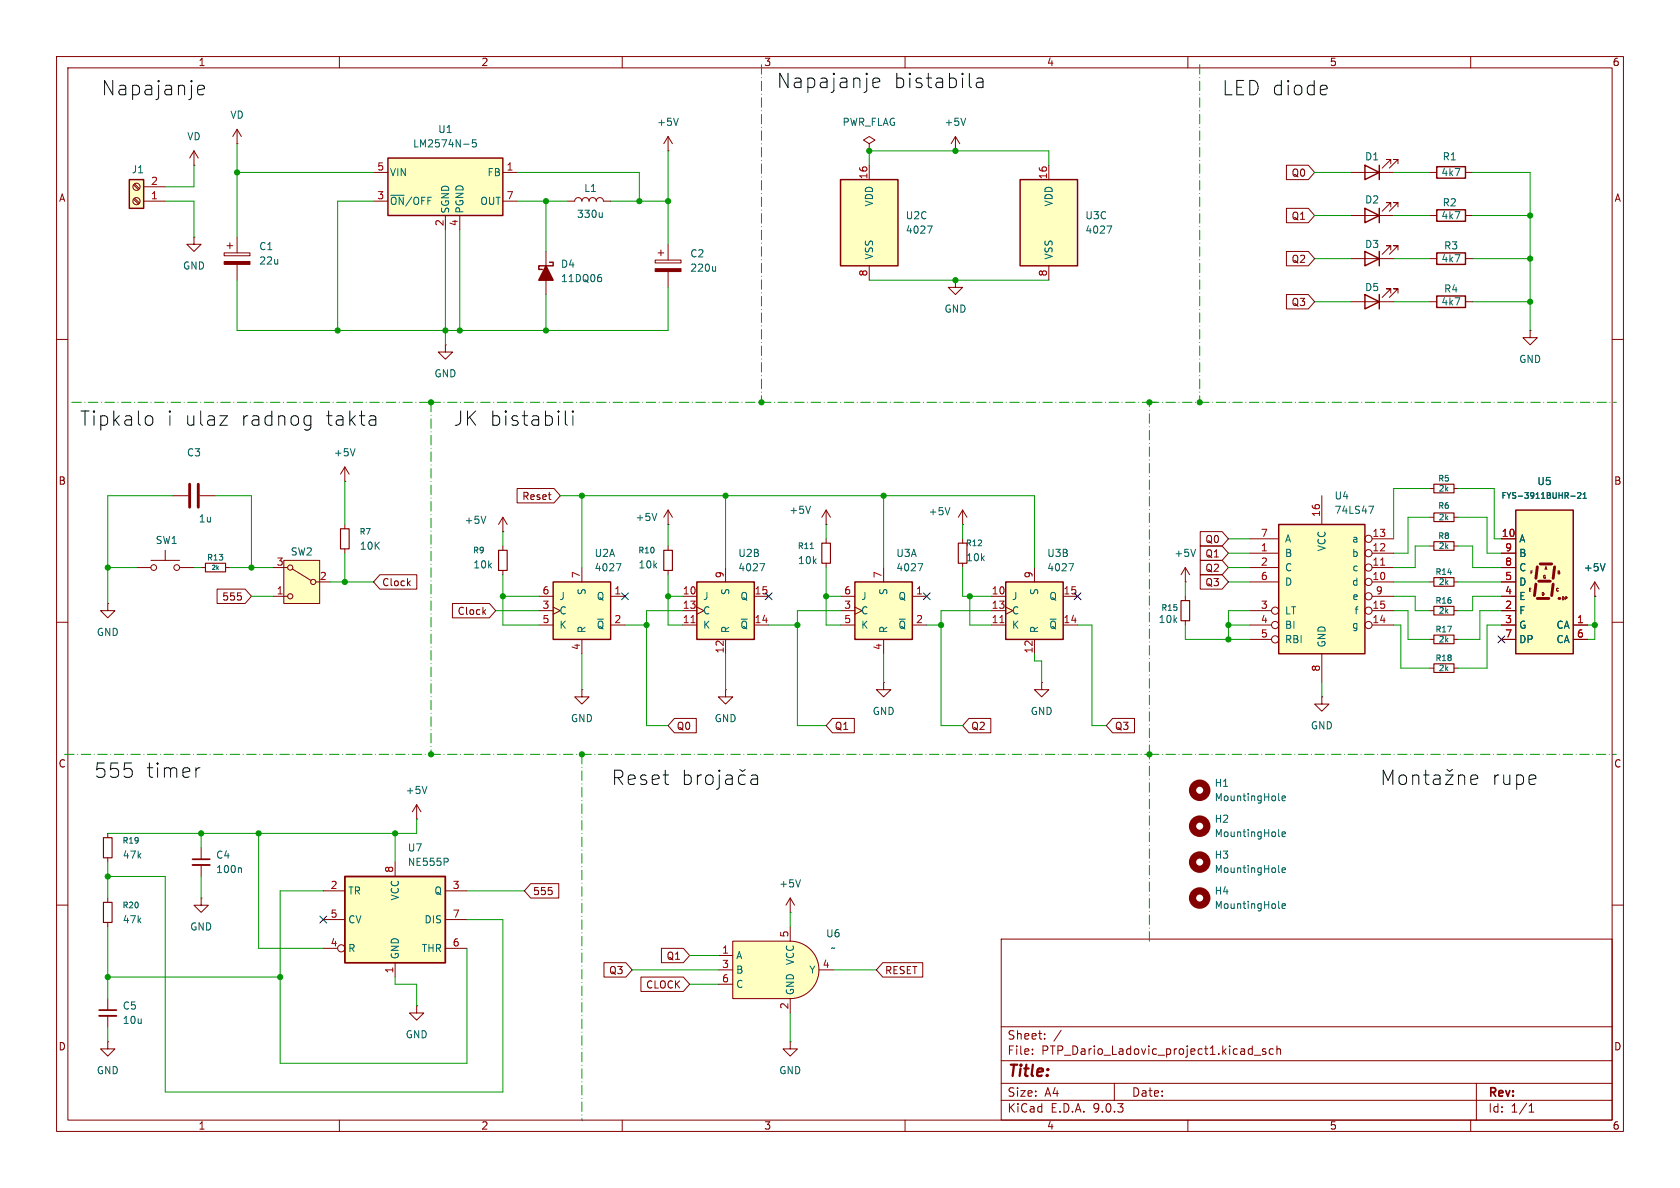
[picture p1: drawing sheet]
<svg xmlns="http://www.w3.org/2000/svg" width="297mm" height="210mm" viewBox="0 0 297 210" stroke-linecap="round" stroke-linejoin="round" font-family="sans-serif">
<g fill="none" stroke="#840000" stroke-width=".18">
<path d="M10 10h277v190h-277zM12 12h273v186h-273zM60 10v2M110 10v2M160 10v2M210 10v2M260 10v2M238.8 30.5h7.6M245.9 29v-.8h-.8h.8l-1.6 1.5M247.1 29v-.8h-.7h.7l-1.5 1.5M238.8 53.3h7.6M245.9 51.8v-.7h-.8h.8l-1.6 1.5"/>
<path d="M247.1 51.8v-.7h-.7h.7l-1.5 1.5M10 60h2M285 60h2M10 110h2M209.5 105.4v.8M209.5 109.7v.8M285 110h2M19 147.3v.8M19 151.6v.8M19 158.8v.7M35.6 158.8v1.2h1.2l-1.2 1.3-1.3-1.3h1.3M35.6 158.8h.1"/>
<path d="M35.6 149.9v2M35.6 152.9v2M73.7 144.8h.1M73.7 142.2l-.8 1.3M73.7 142.2l.7 1.3M73.7 142.2v2.6M10 160h2M19 163.1v.7M19 176.5v2.1M19 179.6v2M177 166h108v32h-108zM285 160h2"/>
<path d="M19 184.2v1.2h1.3l-1.3 1.3-1.2-1.3h1.2M19 184.2h.1M60 198v2M110 198v2M160 198v2M177 194.5h108M177 191.5h108M177 187.5h108M177 181.5h108M182.5 186.3v.1M182.5 185.5v.1M184.7 183.6v.1"/>
<path d="M184.7 182.8v.1M187.6 182.1l-1.3 2M197 191.5v3M210 198v2M221.7 186.5h1.2M223.7 185.5l-.3-.1-.2 .2v.2l.5 .2v.3h-.5M225.1 185.5l-.4-.1-.3 .3v.4l.1 .2h.6M225.7 185.5l.3-.1 .3 .1 .1 .9M225.7 184.9v1.5M260 198v2M261 191.5v6.5M270.3 196.6h.9"/>
<path d="M270.3 195.5l.4-.4v1.5"/>
</g>
<path d="M241.3 29.2l2.5 1.3-2.5 1.3zM243.8 29.2v2.6M241.3 52.1l2.5 1.2-2.5 1.3zM243.8 52.1v2.5" fill="none" stroke="#840000" stroke-width=".25"/>
<path d="M34 151.9h3.1M17.5 178.6h3.1" fill="none" stroke="#840000" stroke-width=".3"/>
<path d="M34 152.9h3.1M17.5 179.6h3.1" fill="none" stroke="#840000" stroke-width=".33"/>
<path d="M75.5 139l-.4 1.3M42.5 153.4l.2 .2v.7" fill="none" stroke="#006464" stroke-width=".18"/>
<path d="M208.8 106.2h1.5v3.5h-1.5zM18.3 148.1h1.5v3.5h-1.5zM18.3 159.5h1.5v3.6h-1.5z" fill="none" stroke="#840000" stroke-width=".2"/>
<path d="M268 90.2h10.1v25.4h-10.1z" fill="#ffffc2"/>
<path d="M268 90.2h10.1v25.4h-10.1z" fill="none" stroke="#840000" stroke-width=".25"/>
<path d="M272.3 99.7h2M271.5 103.3l-.2 2M271.8 100.2l-.3 2M271.8 105.8h2M272 102.7h2.1M274.6 103.3l-.3 2M274.8 100.2l-.2 2" fill="none" stroke="#840000" stroke-width=".51"/>
<circle cx="275.6" cy="105.8" r=".25" fill="#840000"/>
<g fill="none" stroke="#840000" stroke-width=".18">
<path d="M170.2 92.7h.1M170.2 90.2v2.5M170.2 95.3v.7M170.2 99.6v.7M170.2 90.2l-.8 1.2M170.2 90.2l.7 1.2M252.7 91.4h.8M252.7 96.5h.8M257 91.4h.8M257 96.5h.8M265.4 95.3h2.6M265.4 97.8h2.6"/>
<path d="M265.4 100.3h2.6M265.4 102.9h2.6M265.4 105.4h2.6M265.4 108h2.6M265.4 110.5h2.6M265.4 113h2.6M270.6 104h-.2v.5M270.9 100.9h-.2v.5M272.9 104.8l-.2-.1v.6M273.1 100.7l.2-.5 .2 .5M275.7 101l-.2-.1v.5M276.4 105.5h-.2v.5"/>
<path d="M277 105.5h-.3v.5M278.1 110.5h2.6M278.1 113h2.6M281.9 105.4h.1M281.9 102.9l-.7 1.2M281.9 102.9l.8 1.2M281.9 102.9v2.5M233.7 123.2v1.3h1.2l-1.2 1.2-1.3-1.2h1.3M233.7 123.2h.1"/>
</g>
<path d="M167.9 89.7l-.4 1.3M277.7 87.7h.8M278.9 87.2l.4-.1 .2 .3-.6 .7h.6M279.9 88.1h.6M279.9 87.4l.3-.3v1M283.8 99.6l-.5 1.3" fill="none" stroke="#006464" stroke-width=".18"/>
<path d="M169.4 96h1.5v3.6h-1.5zM253.5 90.7h3.5v1.5h-3.5zM253.5 95.8h3.5v1.5h-3.5z" fill="none" stroke="#840000" stroke-width=".2"/>
<path d="M151.1 102.9h10.2v10.1h-10.2z" fill="#ffffc2"/>
<path d="M151.1 102.9h10.2v10.1h-10.2z" fill="none" stroke="#840000" stroke-width=".25"/>
<g fill="none" stroke="#840000" stroke-width=".18">
<path d="M153.7 25.4l1-.6-1-.7-1 .7 1 .6v1.3M153.7 26.7h.1M168.9 26.7h.1M168.9 24.1l-.8 1.3M168.9 24.1l.8 1.3M168.9 24.1v2.6M34.3 41.9v1.3h1.3l-1.3 1.3-1.3-1.3h1.3M34.3 41.9h.1M148.6 105.4h2.5M148.6 108h2.5M148.6 110.5h2.5M151.1 107.3l1.3 .7-1.3 .6"/>
<path d="M156.2 100.3v2.6M156.2 113v2.6M161.3 105.4h2.5M161.3 110.5h2.5"/>
</g>
<path d="M170.7 20.9l-.4 1.3M162.3 99.6h.8l-.5 1.3" fill="none" stroke="#006464" stroke-width=".18"/>
<path d="M177.8 102.9h10.2v10.1h-10.2z" fill="#ffffc2"/>
<path d="M177.8 102.9h10.2v10.1h-10.2z" fill="none" stroke="#840000" stroke-width=".25"/>
<g fill="none" stroke="#840000" stroke-width=".18">
<path d="M39.6 44.7h4.6v.5h-4.6zM40.1 43.4h1M40.6 42.9v1M41.9 41.9v2.8M41.9 46.7v2.8M175.3 105.4h2.5M175.3 108h2.5M175.3 110.5h2.5M177.8 107.3l1.3 .7-1.3 .6M182.9 100.3v2.6M182.9 113v2.6M188 105.4h2.5"/>
<path d="M188 110.5h2.5"/>
</g>
<path d="M176.8 110.1h.7" fill="none" stroke="#a90000" stroke-width=".18"/>
<path d="M188.9 99.6h.9l-.6 1.3" fill="none" stroke="#006464" stroke-width=".18"/>
<path d="M39.6 46.2h4.6v.5h-4.6z" fill="#840000" stroke="#840000" stroke-width=".18"/>
<path d="M68.6 27.9h20.3v10.2h-20.3z" fill="#ffffc2"/>
<path d="M68.6 27.9h20.3v10.2h-20.3z" fill="none" stroke="#840000" stroke-width=".25"/>
<path d="M66 30.5h2.6M66 35.6h2.6M78.7 38.1v2.5M81.3 38.1v2.5M88.9 30.5h2.5M88.9 35.6h2.5" fill="none" stroke="#840000" stroke-width=".18"/>
<path d="M82 25.5h.9M84.2 24.7h-.7v.6l.2-.1 .4 .1 .1 .1v.5l-.2 .1-.5-.1" fill="none" stroke="#006464" stroke-width=".18"/>
<path d="M180.3 31.8h10.2v15.2h-10.2z" fill="#ffffc2"/>
<path d="M180.3 31.8h10.2v15.2h-10.2z" fill="none" stroke="#840000" stroke-width=".25"/>
<path d="M41.9 25.4h.1M41.9 22.9l-.8 1.2M41.9 22.9l.8 1.2M41.9 22.9v2.5M185.4 29.2v2.6M185.4 47v2.5M252.7 118.1h.8M252.7 102.9h.8M257 118.1h.8M257 102.9h.8" fill="none" stroke="#840000" stroke-width=".18"/>
<path d="M195.7 39.9h.8l-.5 1.3" fill="none" stroke="#006464" stroke-width=".18"/>
<path d="M253.5 117.3h3.5v1.6h-3.5zM253.5 102.1h3.5v1.5h-3.5z" fill="none" stroke="#840000" stroke-width=".2"/>
<path d="M148.6 31.8h10.1v15.2h-10.1z" fill="#ffffc2"/>
<path d="M148.6 31.8h10.1v15.2h-10.1zM241.3 36.8l2.5 1.3-2.5 1.3zM243.8 36.8v2.6M254 29.5h5.1v2h-5.1zM254 37.1h5.1v2h-5.1zM254 44.7h5.1v2h-5.1z" fill="none" stroke="#840000" stroke-width=".25"/>
<g fill="none" stroke="#840000" stroke-width=".18">
<path d="M34.3 29.2h.1M34.3 26.7l-.8 1.2M34.3 26.7l.8 1.2M34.3 26.7v2.5M153.7 29.2v2.6M238.8 38.1h7.6M245.9 36.6v-.8h-.8h.8l-1.6 1.5M247.1 36.6v-.8h-.7h.7l-1.5 1.5M252.7 30.5h1.3M252.7 38.1h1.3M259.1 30.5h1.2M259.1 38.1h1.2"/>
<path d="M153.7 47v2.5M168.9 49.5v1.3h1.3l-1.3 1.3-1.3-1.3h1.3M168.9 49.5h.1M252.7 45.7h1.3M259.1 45.7h1.2M118.1 96.5v.8M118.1 100.8v.8M252.7 108h.8M257 108h.8"/>
</g>
<path d="M163.9 39.9h.9l-.6 1.3M226 141.4l.2 .1M226 147.7l.2 .2M226 154.1l.2 .1M226.7 141.1l.6-.1-.1-.2-.4-.1-.1 .2v.6h.5M226.7 147.5l.6-.1-.1-.3h-.4l-.1 .1v.6h.5M226.7 153.8l.6-.1-.1-.2-.4-.1-.1 .2v.6h.5M226 160.4l.2 .2M226.7 160.2l.6-.1-.1-.3h-.4l-.1 .1v.6h.5" fill="none" stroke="#006464" stroke-width=".18"/>
<path d="M117.3 97.3h1.6v3.5h-1.6zM253.5 107.2h3.5v1.5h-3.5z" fill="none" stroke="#840000" stroke-width=".2"/>
<g fill="none" stroke="#840000" stroke-width="1.3">
<circle cx="212.1" cy="139.7" r="1.27"/>
<circle cx="212.1" cy="152.4" r="1.27"/>
<circle cx="212.1" cy="158.7" r="1.27"/>
<circle cx="212.1" cy="146" r="1.27"/>
</g>
<path d="M22.9 31.8h2.5v5h-2.5z" fill="#ffffc2"/>
<path d="M22.9 31.8h2.5v5h-2.5z" fill="none" stroke="#840000" stroke-width=".25"/>
<g fill="none" stroke="#840000" stroke-width=".18">
<path d="M23.6 35.2l.9 .9M23.6 32.7l.9 .8M23.8 35.1l.9 .8M23.8 32.5l.9 .9M25.4 35.6h3.8M25.4 33h3.8"/>
<circle cx="24.1" cy="33" r=".63"/>
<circle cx="24.1" cy="35.6" r=".63"/>
</g>
<path d="M226.1 92.7h15.2v22.9h-15.2z" fill="#ffffc2"/>
<path d="M97.2 46.4h.6v.6h-2.6v.6h.7M241.3 44.5l2.5 1.2-2.5 1.3zM243.8 44.5v2.5M254 52.3h5.1v2.1h-5.1zM226.1 92.7h15.2v22.9h-15.2z" fill="none" stroke="#840000" stroke-width=".25"/>
<g fill="none" stroke="#840000" stroke-width=".18">
<path d="M100.3 35.6h1.3a.64 .64 0 0 1 .6-.7 .64 .64 0 0 1 .7 .7 .64 .64 0 0 1 .6-.7 .64 .64 0 0 1 .6 .7 .64 .64 0 0 1 .7-.7 .64 .64 0 0 1 .6 .7 .64 .64 0 0 1 .6-.7 .64 .64 0 0 1 .7 .7h1.2M118.1 26.7h.1M118.1 24.1l-.8 1.3M118.1 24.1l.8 1.3M118.1 24.1v2.6M96.5 44.5v7.6M238.8 45.7h7.6M245.9 44.2v-.8h-.8h.8l-1.6 1.6M247.1 44.2v-.8h-.7h.7l-1.5 1.6M252.7 53.3h1.3M259.1 53.3h1.2M270.5 58.4v1.3h1.3l-1.3 1.3-1.3-1.3h1.3"/>
<path d="M270.5 58.4h.1M146 92.7h.1M146 90.2l-.7 1.2M146 90.2l.8 1.2M146 90.2v2.5M221 95.3h5.1M221 97.8h5.1M233.7 87.6v5.1M242.6 95.3h3.8M242.6 97.8h3.8M252.7 86.4h.8M257 86.4h.8"/>
<path d="M209.5 102.9h.1M209.5 100.3l-.7 1.3M209.5 100.3l.8 1.3M209.5 100.3v2.6M221 100.3h5.1M221 102.9h5.1M221 108h3.8M221 110.5h3.8M221 113h3.8M233.7 115.6v5.1M242.6 100.3h3.8M242.6 102.9h3.8"/>
<path d="M242.6 108h3.8M242.6 110.5h3.8M242.6 105.4h3.8M252.7 113h.8M257 113h.8M156.2 120.7v1.2h1.3l-1.3 1.3-1.3-1.3h1.3M156.2 120.7h.1M184.1 120.7v1.2h1.3l-1.3 1.3-1.2-1.3h1.2M184.1 120.7h.1M139.7 184.2v1.2h1.3l-1.3 1.3-1.3-1.3h1.3M139.7 184.2h.1"/>
<circle cx="241.9" cy="95.2" r=".63"/>
<circle cx="241.9" cy="97.8" r=".63"/>
<circle cx="225.4" cy="113" r=".63"/>
<circle cx="225.4" cy="110.5" r=".63"/>
<circle cx="225.4" cy="107.9" r=".63"/>
<circle cx="241.9" cy="102.9" r=".63"/>
<circle cx="241.9" cy="100.3" r=".63"/>
<circle cx="241.9" cy="107.9" r=".63"/>
<circle cx="241.9" cy="105.4" r=".63"/>
<circle cx="241.9" cy="110.5" r=".63"/>
</g>
<path d="M244.1 99.9h.7" fill="none" stroke="#a90000" stroke-width=".18"/>
<path d="M106.5 37.6v.8M106.5 38.3l-.2 .1M119.9 20.9l-.4 1.3M106 48.5h.2M106.1 49l.3 .2v.4l-.3 .2M143.3 89.5l-.4 1.2M211.4 97.1l-.5 1.3M242 89.5h.8l-.5 1.2" fill="none" stroke="#006464" stroke-width=".18"/>
<path d="M253.5 85.6h3.5v1.5h-3.5zM253.5 112.3h3.5v1.5h-3.5z" fill="none" stroke="#840000" stroke-width=".2"/>
<path d="M96.5 47l1.3 2.5h-2.6z" fill="#840000" stroke="#840000" stroke-width=".25"/>
<path d="M129.5 166.4h10.2v10.1h-10.2z" fill="#ffffc2"/>
<path d="M139.7 166.4a5.1 5.1 0 0 1 5.1 5.1 5.1 5.1 0 0 1-5.1 5z" fill="#ffffc2" stroke="#ffffc2" stroke-width=".18"/>
<g fill="none" stroke="#840000" stroke-width=".18">
<path d="M118.1 92.7h.1M118.1 90.2l-.8 1.2M118.1 90.2l.8 1.2M118.1 90.2v2.5M128.3 121.9v1.3h1.2l-1.2 1.3-1.3-1.3h1.3M128.3 121.9h.1M139.7 158.8v2.5M139.7 158.8l-.8 1.2M139.7 158.8l.8 1.2M127 168.9h2.5M127 171.5h2.5M127 174h2.5"/>
<path d="M139.7 166.4h-10.2v10.1h10.2M139.7 166.4a5.1 5.1 0 0 1 5.1 5.1 5.1 5.1 0 0 1-5.1 5M139.7 161.3h.1M139.7 163.8v2.6M139.7 176.5v2.6M144.8 171.5h2.5"/>
</g>
<path d="M116.1 90.7l-.4 1.3M141.5 155.5l-.4 1.3" fill="none" stroke="#006464" stroke-width=".18"/>
<path d="M123.2 102.9h10.1v10.1h-10.1z" fill="#ffffc2"/>
<path d="M123.2 102.9h10.1v10.1h-10.1z" fill="none" stroke="#840000" stroke-width=".25"/>
<g fill="none" stroke="#840000" stroke-width=".18">
<path d="M88.9 94h.1M88.9 91.4l-.8 1.3M88.9 91.4l.8 1.3M88.9 91.4v2.6M88.9 96.5v.8M146 95.3v.7M146 99.6v.7M88.9 100.8v.8M120.6 105.4h2.6M120.6 108h2.6M120.6 110.5h2.6M123.2 107.3l1.3 .7-1.3 .6"/>
<path d="M128.3 100.3v2.6M128.3 113v2.6M133.3 105.4h2.6M133.3 110.5h2.6"/>
</g>
<path d="M122.2 110.1h.7" fill="none" stroke="#a90000" stroke-width=".18"/>
<path d="M85.9 91.3l-.4 1.2M134.3 99.6h.9l-.6 1.3M143.2 97h.6" fill="none" stroke="#006464" stroke-width=".18"/>
<path d="M88.1 97.3h1.6v3.5h-1.6zM145.3 96h1.5v3.6h-1.5z" fill="none" stroke="#840000" stroke-width=".2"/>
<path d="M97.8 102.9h10.1v10.1h-10.1z" fill="#ffffc2"/>
<path d="M97.8 102.9h10.1v10.1h-10.1z" fill="none" stroke="#840000" stroke-width=".25"/>
<g fill="none" stroke="#840000" stroke-width=".18">
<path d="M115.8 46h4.6v.5h-4.6zM116.3 44.7h1M116.8 44.2v1M118.1 43.2v2.8M118.1 48v2.8M78.7 61v1.2h1.3l-1.3 1.3-1.2-1.3h1.2M78.7 61h.1M26.7 99.1h5M29.2 97.3v1.8M30.5 87.6h2.8M35.3 87.6h2.8M61 85.1h.1"/>
<path d="M61 82.6l-.8 1.2M61 82.6l.7 1.2M61 82.6v2.5M61 92.7v.8M61 97v.8M19 106.7v1.3h1.3l-1.3 1.2-1.2-1.2h1.2M19 106.7h.1M24.1 100.3h2.6M31.7 100.3h2.6M35.6 100.3h.7M39.9 100.3h.7M95.2 105.4h2.6"/>
<path d="M95.2 108h2.6M95.2 110.5h2.6M97.8 107.3l1.3 .7-1.3 .6M102.9 100.3v2.6M102.9 113v2.6M107.9 105.4h2.6M107.9 110.5h2.6M102.9 121.9v1.3h1.2l-1.2 1.3-1.3-1.3h1.3M102.9 121.9h.1"/>
<circle cx="27.2" cy="100.3" r=".51"/>
<circle cx="31.2" cy="100.3" r=".51"/>
</g>
<path d="M126.5 47.1v.9M126.5 47.8l-.2 .2M62.8 79.3l-.4 1.3M108.9 99.6h.9l-.6 1.3" fill="none" stroke="#006464" stroke-width=".18"/>
<path d="M36.3 99.6h3.6v1.5h-3.6zM60.2 93.5h1.5v3.5h-1.5z" fill="none" stroke="#840000" stroke-width=".2"/>
<path d="M33.5 85.6v4.1M35.1 85.6v4.1" fill="none" stroke="#840000" stroke-width=".51"/>
<path d="M115.8 47.5h4.6v.5h-4.6z" fill="#840000" stroke="#840000" stroke-width=".18"/>
<path d="M50.2 99.1h6.3v7.6h-6.3z" fill="#ffffc2"/>
<g fill="none" stroke="#840000" stroke-width=".18">
<path d="M50.2 99.1h6.3v7.6h-6.3zM48.3 100.3h2.5M48.3 105.4h2.5M51.7 100.6l3.3 2M55.9 102.9h2.5M73.7 177.8v1.3h1.2l-1.2 1.2-1.3-1.2h1.3M73.7 177.8h.1"/>
<circle cx="51.3" cy="100.3" r=".46"/>
<circle cx="51.3" cy="105.4" r=".46"/>
<circle cx="55.4" cy="102.9" r=".46"/>
</g>
<path d="M61 154.9h17.7v15.3h-17.7z" fill="#ffffc2"/>
<path d="M61 154.9h17.7v15.3h-17.7z" fill="none" stroke="#840000" stroke-width=".25"/>
<g fill="none" stroke="#840000" stroke-width=".18">
<path d="M227.4 36.8h3.9l1.1 1.3-1.1 1.3h-3.9zM227.4 29.2h3.9l1.1 1.3-1.1 1.3h-3.9zM227.4 44.4h3.9l1.1 1.3-1.1 1.3h-3.9zM227.4 52.1h3.9l1.1 1.2-1.1 1.3h-3.9zM91.4 86.4h6.5l1.2 1.2-1.2 1.3h-6.5zM212.2 96.5h3.9l1.1 1.3-1.1 1.3h-3.9zM212.2 99.1h3.9l1.1 1.2-1.1 1.3h-3.9zM212.2 94h3.9l1.1 1.3-1.1 1.2h-3.9zM265.4 95.3h2.6M265.4 97.8h2.6M38.4 104.1h4.9l1.1 1.3-1.1 1.3h-4.9zM67.2 101.6h6.5v2.5h-6.5l-1.2-1.2z"/>
<path d="M72.2 103.1l.3 .4M72.5 102.7l-.5 .5M80 106.7h6.5l1.1 1.3-1.1 1.2h-6.5zM85.5 108.1l.4 .5M85.9 107.8l-.5 .5M212.2 101.6h3.9l1.1 1.3-1.1 1.2h-3.9zM265.4 100.3h2.6M265.4 102.9h2.6M265.4 105.4h2.6M265.4 108h2.6M265.4 110.5h2.6M265.4 113h2.6"/>
<path d="M278.1 110.5h2.6M278.1 113h2.6M281.9 105.4h.1M119.2 127h3.9v2.5h-3.9l-1.1-1.2zM147.2 127h3.8v2.5h-3.8l-1.2-1.2zM171.3 127h3.9v2.5h-3.9l-1.1-1.2zM196.7 127h3.9v2.5h-3.9l-1.1-1.2zM57.1 157.5h3.9M69.8 152.4v2.5M78.7 157.5h3.8M93.8 156.2h5v2.6h-5l-1.1-1.3zM57.1 162.6h3.9"/>
<path d="M57.1 167.6h2.6M69.8 170.2v2.5M78.7 162.6h3.8M78.7 167.6h3.8M106.8 170.2h3.8l1.2 1.3-1.2 1.2h-3.8zM113.3 172.7h7.5l1.1 1.3-1.1 1.3h-7.5zM116.9 167.6h3.9l1.1 1.3-1.1 1.3h-3.9zM156.1 170.2h7v2.5h-7l-1.2-1.2z"/>
<circle cx="60.3" cy="167.6" r=".63"/>
</g>
<path d="M277.7 87.7h.8M278.9 87.2l.4-.1 .2 .3-.6 .7h.6M279.9 88.1h.6M279.9 87.4l.3-.3v1M283.8 99.6l-.5 1.3M79.1 151.8l.1 .2-.1 .3" fill="none" stroke="#006464" stroke-width=".18"/>
<g fill="none" stroke="#0f0f0f" stroke-width=".18">
<path d="M34.9 15.9l1.2-.2-.1-.5-.7-.1-.4 .3v1l.2 .2 .2 .2 .7-.2M154.3 14.6l1.2-.2-.1-.5-.7-.1-.4 .4v.9l.1 .3 .3 .1 .7-.1M172.7 13.9l.2-.1 .8 .1 .1 .3v1.3M173.8 14.4l-.9 .1a.5 .5 0 0 0-.3 .5 .5 .5 0 0 0 .3 .5l.9-.1M234.3 15.1l.2 .1 .1 .5-1.2 .2M234.5 16.6l-.2 .2M26.2 73.5a.69 .69 0 0 1 .8 .5v.7a.69 .69 0 0 1-.8 .5M38.9 73.5h1.3l-1.3 1.7h1.3M54.2 73.5l.8 .1M55 75.1l-.8 .1M55 73.5v2a.69 .69 0 0 1-.9 .5M65.6 73.5h.5l.3 .4v1.3"/>
<path d="M66.4 75.1l-.8 .1M66.4 74.1l-.8 .1M99.9 72.6v2.2l.4 .4M101.3 72.6v.3M101.3 73.5v1.7M101.3 72.6l-.1 .2 .1 .1M101.3 72.6l.1 .2-.1 .1M35.4 135.7a.65 .65 0 0 0-.8 .5M121 137.1l.7-.1 .5 .5v.7l-.2 .4-.3 .1-.7-.1M121 136.1v2.6M123.3 137v1.7M124 137a.65 .65 0 0 0-.7 .5"/>
<path d="M124.9 137.2a.69 .69 0 0 1 .6-.2 .69 .69 0 0 1 .6 .5v.7a.69 .69 0 0 1-.7 .5 .69 .69 0 0 1-.7-.5v-.7zM127.2 136.1v.3M127.2 137v2.2l-.2 .2-.3 .1M127.2 136.1l-.2 .2 .2 .1M127.2 136.1l.1 .2-.1 .1M128.4 137.1l.2-.1 .7 .1 .2 .3v1.3M129.5 137.6l-.9 .1a.5 .5 0 0 0-.4 .5 .5 .5 0 0 0 .4 .5l.9-.1M130.8 136l.5 .4 .5-.4M131.8 137.1l-.8-.1-.5 .5v.7l.3 .4 .2 .1 .8-.1M132.8 137.1l.3-.1 .7 .1 .1 .3v1.3M133.9 137.6l-.8 .1a.5 .5 0 0 0-.4 .5 .5 .5 0 0 0 .4 .5l.8-.1M244.5 138.7v-2.6l.9 1.9 .8-1.9v2.6"/>
<path d="M247.4 137.2a.69 .69 0 0 1 .7-.2 .69 .69 0 0 1 .6 .5v.7a.69 .69 0 0 1-.7 .5 .69 .69 0 0 1-.7-.5v-.7zM249.7 137.2a.63 .63 0 0 1 1.1 .2v1.3M249.7 137v1.7M251.7 137h.9M252 136.1v2.2l.2 .3 .4 .1M253.5 137.1l.2-.1 .8 .1 .1 .3v1.3M254.6 137.6l-.9 .1a.5 .5 0 0 0-.3 .5 .5 .5 0 0 0 .3 .5l.9-.1M255.6 137h1.3l-1.3 1.7h1.3M255.8 136l.5 .4 .5-.4M257.8 137.2a.63 .63 0 0 1 1.1 .2v1.3M257.8 137v1.7M260 137.8l1.2-.2-.1-.5-.7-.1-.4 .4v.9l.1 .3 .3 .1 .7-.1"/>
</g>
<g fill="none" stroke="#009600" stroke-width=".18" stroke-dasharray="1.7 .6 0 .6">
<path d="M134.6 11.4v59.7M212.1 11.4v59.7M12.7 71.1h63.5M76.2 71.1v62.3M76.2 71.1h58.4M134.6 71.1h68.6M203.2 71.1h8.9M212.1 71.1h73.6M11.4 133.4h64.8M76.2 133.4h26.7M102.9 133.4h100.3M102.9 133.4v64.7"/>
<path d="M203.2 133.4v-62.3M203.2 133.4h82.5M203.2 166.4v-33"/>
</g>
<g fill="none" stroke="#009600" stroke-width=".18">
<path d="M29.2 35.6h5.1v6.3M34.3 29.2v3.8h-5.1M41.9 30.5h24.1M41.9 25.4v16.5M66 35.6h-6.3v22.8M91.4 30.5h21.6v5.1M91.4 35.6h8.9M96.5 35.6v8.9M107.9 35.6h10.2M118.1 26.7v16.5M153.7 29.2v-2.5h31.7v2.5M232.4 38.1h6.4"/>
<path d="M232.4 30.5h6.4M246.4 38.1h6.3M246.4 30.5h6.3M260.3 30.5h10.2v27.9M260.3 38.1h10.2M41.9 49.5v8.9h76.2v-7.6M78.7 40.6v20.4M81.3 40.6v17.8M96.5 52.1v6.3M153.7 49.5h31.7M232.4 45.7h6.4M232.4 53.3h6.4"/>
<path d="M246.4 45.7h6.3M246.4 53.3h6.3M260.3 45.7h10.2M260.3 53.3h10.2M203.2 71.1h1.3M30.5 87.6h-11.5v19.1M38.1 87.6h6.3v12.7M61 85.1v7.6M61 97.8v5.1M88.9 94v2.5M99.1 87.6h83.8v12.7M102.9 87.6v12.7"/>
<path d="M118.1 92.7v3.8M128.3 87.6v12.7M146 92.7v2.6M156.2 87.6v12.7M170.2 92.7v2.6M217.2 95.3h3.8M217.2 97.8h3.8M252.7 91.4h-3.8v6.4h-2.5M252.7 96.5h-2.5v3.8h-3.8M252.7 86.4h-6.3v8.9M257.8 86.4h6.4v8.9h1.2M257.8 91.4h5.1v6.4h2.5"/>
<path d="M257.8 96.5h2.5v3.8h5.1M19 100.3h5.1M34.3 100.3h1.3M40.6 100.3h7.7M44.4 105.4h3.9M58.4 102.9h7.6M87.6 108h7.6M88.9 105.4h6.3M88.9 101.6v8.9h6.3M102.9 115.6v6.3M110.5 110.5h3.8M118.1 105.4h2.5"/>
<path d="M118.1 101.6v8.9h2.5M120.6 108h-6.3v20.3h3.8M128.3 115.6v6.3M135.9 110.5h5.1M146 105.4h2.6M146 100.3v10.2h2.6M148.6 108h-7.6v20.3h5M156.2 115.6v5.1M163.8 110.5h2.6M170.2 100.3v5.1h5.1M171.4 105.4v5.1h3.9M175.3 108h-8.9v20.3h3.8"/>
<path d="M182.9 115.6v1.2h1.2v3.9M190.5 110.5h2.5v17.8h2.6M209.5 110.5v2.5h11.5M209.5 102.9v2.5M217.2 100.3h3.8M217.2 102.9h3.8M217.2 110.5h3.8M221 108h-3.8v5M246.4 105.4h3.8v2.6h2.5M246.4 108h2.5v5h3.8M246.4 102.9h6.3M246.4 110.5h1.2v7.6h5.1"/>
<path d="M257.8 102.9h7.6M265.4 108h-3.8v5h-3.8M265.4 105.4h-5.1v2.6h-2.5M265.4 110.5h-2.5v7.6h-5.1M280.7 110.5h1.2M281.9 105.4v7.6h-1.2M233.7 120.7v2.5M19 154.9h10.2v38.1h59.7v-30.4h-6.4M19 152.4v6.4M35.6 147.3v2.6M35.6 154.9v3.9M45.7 147.3v20.3h11.4"/>
<path d="M57.1 157.5h-7.6v30.5h33v-20.4M69.8 147.3v5.1M73.7 144.8v2.5h-54.7M82.5 157.5h10.2M19 163.8v12.7M19 172.7h30.5M69.8 172.7v1.3h3.9v3.8M111.8 171.5h15.2M121.9 174h5.1M121.9 168.9h5.1M139.7 161.3v2.5M139.7 179.1v5.1"/>
<path d="M147.3 171.5h7.6M19 181.6v2.6"/>
</g>
<path d="M109.9 104.8l1.2 1.2M111.1 104.8l-1.2 1.2M135.3 104.8l1.2 1.2M136.5 104.8l-1.2 1.2M163.2 104.8l1.2 1.2M164.4 104.8l-1.2 1.2M189.9 104.8l1.2 1.2M191.1 104.8l-1.2 1.2M264.8 112.4l1.2 1.2M266 112.4l-1.2 1.2M56.5 162l1.3 1.2M57.8 162l-1.3 1.2" fill="none" stroke="#000084" stroke-width=".18"/>
<g fill="#009600" stroke="#009600" stroke-width=".18">
<circle cx="203.2" cy="71.1" r=".46"/>
<circle cx="212.1" cy="71.1" r=".46"/>
<circle cx="156.2" cy="87.6" r=".46"/>
<circle cx="134.6" cy="71.1" r=".46"/>
<circle cx="168.9" cy="26.7" r=".46"/>
<circle cx="153.7" cy="26.7" r=".46"/>
<circle cx="168.9" cy="49.5" r=".46"/>
<circle cx="270.5" cy="53.3" r=".46"/>
<circle cx="270.5" cy="38.1" r=".46"/>
<circle cx="270.5" cy="45.7" r=".46"/>
<circle cx="171.4" cy="105.4" r=".46"/>
<circle cx="217.2" cy="110.5" r=".46"/>
<circle cx="217.2" cy="113" r=".46"/>
<circle cx="203.2" cy="133.4" r=".46"/>
<circle cx="281.9" cy="110.5" r=".46"/>
<circle cx="166.4" cy="110.5" r=".46"/>
<circle cx="146" cy="105.4" r=".46"/>
<circle cx="141" cy="110.5" r=".46"/>
<circle cx="69.8" cy="147.3" r=".46"/>
<circle cx="88.9" cy="105.4" r=".46"/>
<circle cx="76.2" cy="133.4" r=".46"/>
<circle cx="102.9" cy="133.4" r=".46"/>
<circle cx="118.1" cy="105.4" r=".46"/>
<circle cx="102.9" cy="87.6" r=".46"/>
<circle cx="128.3" cy="87.6" r=".46"/>
<circle cx="114.3" cy="110.5" r=".46"/>
<circle cx="78.7" cy="58.4" r=".46"/>
<circle cx="76.2" cy="71.1" r=".46"/>
<circle cx="81.3" cy="58.4" r=".46"/>
<circle cx="44.4" cy="100.3" r=".46"/>
<circle cx="19" cy="100.3" r=".46"/>
<circle cx="61" cy="102.9" r=".46"/>
<circle cx="45.7" cy="147.3" r=".46"/>
<circle cx="19" cy="154.9" r=".46"/>
<circle cx="19" cy="172.7" r=".46"/>
<circle cx="49.5" cy="172.7" r=".46"/>
<circle cx="35.6" cy="147.3" r=".46"/>
<circle cx="96.5" cy="35.6" r=".46"/>
<circle cx="96.5" cy="58.4" r=".46"/>
<circle cx="59.7" cy="58.4" r=".46"/>
<circle cx="41.9" cy="30.5" r=".46"/>
<circle cx="118.1" cy="35.6" r=".46"/>
<circle cx="113" cy="35.6" r=".46"/>
</g>
<g font-size="3.5" fill="#0f0f0f">
<text x="17.8" y="17.1">Napajanje</text>
<text x="137.2" y="15.8">Napajanje</text>
<text x="157.8" y="15.8">bistabila</text>
<text x="215.9" y="17.1">LED diode</text>
<text x="14" y="75.5">Tipkalo</text>
<text x="29.3" y="75.5">i ulaz</text>
<text x="42.2" y="75.5">radnog</text>
<text x="57.2" y="75.5">takta</text>
<text x="80" y="75.5">JK bistabili</text>
<text x="16.5" y="137.7">555</text>
<text x="25.7" y="137.7">timer</text>
<text x="107.9" y="139">Reset</text>
<text x="263.5" y="139">rupe</text>
</g>
<text font-size="2.8" fill="#840000" x="178" y="190.9">Title:</text>
<g font-size="2.1" fill="#840000">
<text x="178" y="184">Sheet:</text>
<text x="178" y="186.7">File:</text>
<text x="184.1" y="186.7">PTP_Dario_Ladovic_project1.kicad_sch</text>
<text x="178" y="196.9">KiCad</text>
<text x="178" y="194.1">Size:</text>
<text x="184.7" y="194.1">A4</text>
<text x="185.7" y="196.9">E.D.A.</text>
<text x="193.3" y="196.9">9.0.3</text>
<text x="200" y="194.1">Date:</text>
<text x="263" y="194.3">Rev:</text>
<text x="263" y="196.9">Id:</text>
<text x="267.1" y="196.9">1/1</text>
</g>
<g font-size="1.8" fill="#840000">
<text x="35" y="11.9">1</text>
<text x="85" y="11.9">2</text>
<text x="135" y="11.9">3</text>
<text x="185" y="11.9">4</text>
<text x="235" y="11.9">5</text>
<text x="285" y="11.9">6</text>
<text x="10.3" y="35.9">A</text>
<text x="228.2" y="31.4">Q0</text>
<text x="285.3" y="35.9">A</text>
<text x="228.2" y="39.1">Q1</text>
<text x="228.2" y="46.7">Q2</text>
<text x="228.2" y="54.3">Q3</text>
<text x="10.3" y="85.9">B</text>
<text x="92.2" y="88.6">Reset</text>
<text x="285.3" y="85.9">B</text>
<text x="213" y="98.7">Q1</text>
<text x="213" y="101.3">Q2</text>
<text x="213" y="96.2">Q0</text>
<text x="39.2" y="106.4">555</text>
<text x="67.5" y="103.8">Clock</text>
<text x="213" y="103.8">Q3</text>
<text x="80.8" y="108.9">Clock</text>
<text x="119.5" y="129.2">Q0</text>
<text x="147.5" y="129.2">Q1</text>
<text x="171.6" y="129.2">Q2</text>
<text x="197" y="129.2">Q3</text>
<text x="10.3" y="135.9">C</text>
<text x="285.3" y="135.9">C</text>
<text x="94.1" y="158.4">555</text>
<text x="107.6" y="172.4">Q3</text>
<text x="117.7" y="169.9">Q1</text>
<text x="156.4" y="172.4">RESET</text>
<text x="114.1" y="174.9">CLOCK</text>
<text x="10.3" y="185.9">D</text>
<text x="285.3" y="185.9">D</text>
<text x="35" y="199.9">1</text>
<text x="85" y="199.9">2</text>
<text x="135" y="199.9">3</text>
<text x="185" y="199.9">4</text>
<text x="235" y="199.9">5</text>
<text x="285" y="199.9">6</text>
</g>
<g font-size="1.8" fill="#006464">
<text x="40.6" y="21.2">VD</text>
<text x="77.4" y="23.7">U1</text>
<text x="116.1" y="22.5">+5V</text>
<text x="148.9" y="22.5">PWR_FLAG</text>
<text x="166.9" y="22.5">+5V</text>
<text x="33" y="25">VD</text>
<text x="72.9" y="26.3">LM2574N-5</text>
<text x="241.2" y="28.5">D1</text>
<text x="254.9" y="28.5">R1</text>
<text x="23.2" y="30.8">J1</text>
<text x="68.8" y="31.3">VIN</text>
<text x="86.1" y="31.3">FB</text>
<text x="103.2" y="34.1">L1</text>
<text x="254.7" y="31.3">4k7</text>
<text x="68.8" y="36.4">~{ON}/OFF</text>
<text x="79.6" y="37.8" transform="rotate(-90 79.6 37.8)">SGND</text>
<text x="82.1" y="37.8" transform="rotate(-90 82.1 37.8)">PGND</text>
<text x="84.8" y="36.4">OUT</text>
<text x="101.9" y="38.7">330u</text>
<text x="154.5" y="36.6" transform="rotate(-90 154.5 36.6)">VDD</text>
<text x="160" y="39">U2C</text>
<text x="160" y="41.5">4027</text>
<text x="186.3" y="36.6" transform="rotate(-90 186.3 36.6)">VDD</text>
<text x="191.8" y="39">U3C</text>
<text x="191.8" y="41.5">4027</text>
<text x="241.2" y="36.2">D2</text>
<text x="254.7" y="39">4k7</text>
<text x="254.9" y="36.7">R2</text>
<text x="32.3" y="47.9">GND</text>
<text x="45.7" y="44.4">C1</text>
<text x="45.7" y="47">22u</text>
<text x="99.1" y="47.5">D4</text>
<text x="121.9" y="45.7">C2</text>
<text x="154.5" y="46" transform="rotate(-90 154.5 46)">VSS</text>
<text x="186.3" y="46" transform="rotate(-90 186.3 46)">VSS</text>
<text x="241.2" y="44">D3</text>
<text x="254.7" y="46.6">4k7</text>
<text x="255.2" y="44.3">R3</text>
<text x="99.1" y="50.1">11DQ06</text>
<text x="121.9" y="48.2">220u</text>
<text x="241.2" y="51.7">D5</text>
<text x="255.2" y="51.9">R4</text>
<text x="166.9" y="55.5">GND</text>
<text x="254.7" y="54.2">4k7</text>
<text x="268.5" y="64.4">GND</text>
<text x="76.7" y="66.9">GND</text>
<text x="32.9" y="80.9">C3</text>
<text x="58.9" y="80.9">+5V</text>
<text x="235.8" y="88.5">U4</text>
<text x="271.7" y="86">U5</text>
<text x="35" y="92.6">1u</text>
<text x="82" y="92.8">+5V</text>
<text x="112.3" y="92.3">+5V</text>
<text x="139.4" y="91">+5V</text>
<text x="164.1" y="91.3">+5V</text>
<text x="235.8" y="91">74LS47</text>
<text x="27.4" y="96.4">SW1</text>
<text x="51.3" y="98.4">SW2</text>
<text x="63.5" y="97.4">10K</text>
<text x="83.6" y="100.7">10k</text>
<text x="105" y="98.7">U2A</text>
<text x="105" y="101.2">4027</text>
<text x="112.8" y="100.7">10k</text>
<text x="130.4" y="98.7">U2B</text>
<text x="130.4" y="101.2">4027</text>
<text x="141" y="99.9">10k</text>
<text x="158.4" y="98.7">U3A</text>
<text x="158.4" y="101.2">4027</text>
<text x="170.7" y="99.4">10k</text>
<text x="185" y="98.7">U3B</text>
<text x="185" y="101.2">4027</text>
<text x="207.5" y="98.7">+5V</text>
<text x="227.1" y="96.1">A</text>
<text x="227.1" y="98.7">B</text>
<text x="227.1" y="101.2">C</text>
<text x="234.5" y="97.6" transform="rotate(-90 234.5 97.6)">VCC</text>
<text x="238.9" y="96.1">a</text>
<text x="238.9" y="98.7">b</text>
<text x="239" y="101.2">c</text>
<text x="268.5" y="96.1">A</text>
<text x="268.5" y="98.7">B</text>
<text x="268.5" y="101.2">C</text>
<text x="279.9" y="101.2">+5V</text>
<text x="98.8" y="106.3">J</text>
<text x="103.7" y="105.3" transform="rotate(-90 103.7 105.3)">S</text>
<text x="105.4" y="106.3">Q</text>
<text x="124.2" y="106.3">J</text>
<text x="129.1" y="105.3" transform="rotate(-90 129.1 105.3)">S</text>
<text x="130.8" y="106.3">Q</text>
<text x="152.1" y="106.3">J</text>
<text x="157.1" y="105.3" transform="rotate(-90 157.1 105.3)">S</text>
<text x="158.7" y="106.3">Q</text>
<text x="178.8" y="106.3">J</text>
<text x="183.7" y="105.3" transform="rotate(-90 183.7 105.3)">S</text>
<text x="185.4" y="106.3">Q</text>
<text x="227.1" y="103.7">D</text>
<text x="238.9" y="103.7">d</text>
<text x="239" y="106.3">e</text>
<text x="268.5" y="103.7">D</text>
<text x="268.5" y="106.3">E</text>
<text x="17" y="112.6">GND</text>
<text x="98.8" y="108.8">C</text>
<text x="98.8" y="111.4">K</text>
<text x="103.7" y="112" transform="rotate(-90 103.7 112)">R</text>
<text x="105.4" y="111.4">~{Q}</text>
<text x="124.2" y="108.8">C</text>
<text x="124.2" y="111.4">K</text>
<text x="129.1" y="112" transform="rotate(-90 129.1 112)">R</text>
<text x="130.8" y="111.4">~{Q}</text>
<text x="152.1" y="108.8">C</text>
<text x="152.1" y="111.4">K</text>
<text x="157.1" y="112" transform="rotate(-90 157.1 112)">R</text>
<text x="158.7" y="111.4">~{Q}</text>
<text x="178.8" y="108.8">C</text>
<text x="178.8" y="111.4">K</text>
<text x="183.7" y="112" transform="rotate(-90 183.7 112)">R</text>
<text x="185.4" y="111.4">~{Q}</text>
<text x="204.7" y="110.3">10k</text>
<text x="227.1" y="108.8">LT</text>
<text x="227.1" y="111.4">BI</text>
<text x="227.1" y="113.9">RBI</text>
<text x="238.9" y="111.4">g</text>
<text x="239.4" y="108.8">f</text>
<text x="268.5" y="108.8">F</text>
<text x="268.5" y="111.4">G</text>
<text x="268.5" y="113.9">DP</text>
<text x="275.1" y="111.4">CA</text>
<text x="275.1" y="113.9">CA</text>
<text x="234.5" y="114.6" transform="rotate(-90 234.5 114.6)">GND</text>
<text x="100.8" y="127.9">GND</text>
<text x="126.2" y="127.9">GND</text>
<text x="154.2" y="126.6">GND</text>
<text x="182.1" y="126.6">GND</text>
<text x="231.6" y="129.1">GND</text>
<text x="71.6" y="140.6">+5V</text>
<text x="214.6" y="139.3">H1</text>
<text x="214.6" y="141.8">MountingHole</text>
<text x="214.6" y="145.6">H2</text>
<text x="214.6" y="148.2">MountingHole</text>
<text x="21.6" y="152">47k</text>
<text x="38.1" y="152">C4</text>
<text x="38.1" y="154.5">100n</text>
<text x="72" y="150.7">U7</text>
<text x="72" y="153.3">NE555P</text>
<text x="214.6" y="152">H3</text>
<text x="214.6" y="154.5">MountingHole</text>
<text x="61.5" y="158.3">TR</text>
<text x="70.7" y="159.3" transform="rotate(-90 70.7 159.3)">VCC</text>
<text x="76.7" y="158.3">Q</text>
<text x="137.7" y="157.1">+5V</text>
<text x="214.6" y="158.3">H4</text>
<text x="214.6" y="160.9">MountingHole</text>
<text x="21.6" y="163.4">47k</text>
<text x="33.5" y="164.7">GND</text>
<text x="61.5" y="163.4">CV</text>
<text x="74.9" y="163.4">DIS</text>
<text x="145.9" y="165.9">U6</text>
<text x="61.5" y="168.5">R</text>
<text x="70.7" y="169.7" transform="rotate(-90 70.7 169.7)">GND</text>
<text x="74.5" y="168.5">THR</text>
<text x="130" y="169.8">A</text>
<text x="130" y="172.3">B</text>
<text x="140.6" y="170.7" transform="rotate(-90 140.6 170.7)">VCC</text>
<text x="143" y="172.3">Y</text>
<text x="146.8" y="168.4">~</text>
<text x="21.6" y="178.7">C5</text>
<text x="130" y="174.9">C</text>
<text x="140.6" y="176" transform="rotate(-90 140.6 176)">GND</text>
<text x="21.6" y="181.2">10u</text>
<text x="71.6" y="183.7">GND</text>
<text x="17" y="190.1">GND</text>
<text x="137.7" y="190.1">GND</text>
</g>
<g font-size="1.8" fill="#a90000">
<text x="26.6" y="35.3">1</text>
<text x="26.6" y="32.8">2</text>
<text x="66.6" y="30.2">5</text>
<text x="66.6" y="35.3">3</text>
<text x="89.5" y="30.2">1</text>
<text x="89.5" y="35.3">7</text>
<text x="153.4" y="31.8" transform="rotate(-90 153.4 31.8)">16</text>
<text x="185.2" y="31.8" transform="rotate(-90 185.2 31.8)">16</text>
<text x="78.5" y="40.1" transform="rotate(-90 78.5 40.1)">2</text>
<text x="81" y="40.1" transform="rotate(-90 81 40.1)">4</text>
<text x="153.4" y="49" transform="rotate(-90 153.4 49)">8</text>
<text x="185.2" y="49" transform="rotate(-90 185.2 49)">8</text>
<text x="222.8" y="95">7</text>
<text x="233.4" y="91.5" transform="rotate(-90 233.4 91.5)">16</text>
<text x="242.5" y="95">13</text>
<text x="265.4" y="95">10</text>
<text x="48.8" y="100.1">3</text>
<text x="222.8" y="97.5">1</text>
<text x="222.8" y="100.1">2</text>
<text x="242.5" y="97.5">12</text>
<text x="242.5" y="100.1">11</text>
<text x="266" y="97.5">9</text>
<text x="266" y="100.1">8</text>
<text x="48.8" y="105.2">1</text>
<text x="56.4" y="102.6">2</text>
<text x="95.8" y="105.2">6</text>
<text x="95.8" y="107.7">3</text>
<text x="102.6" y="102.3" transform="rotate(-90 102.6 102.3)">7</text>
<text x="108.5" y="105.2">1</text>
<text x="120.6" y="105.2">10</text>
<text x="120.6" y="107.7">13</text>
<text x="128" y="102.3" transform="rotate(-90 128 102.3)">9</text>
<text x="133.3" y="105.2">15</text>
<text x="149.2" y="105.2">6</text>
<text x="149.2" y="107.7">3</text>
<text x="156" y="102.3" transform="rotate(-90 156 102.3)">7</text>
<text x="161.9" y="105.2">1</text>
<text x="175.2" y="105.2">10</text>
<text x="175.2" y="107.7">13</text>
<text x="182.6" y="102.3" transform="rotate(-90 182.6 102.3)">9</text>
<text x="187.9" y="105.2">15</text>
<text x="222.8" y="102.6">6</text>
<text x="222.8" y="107.7">3</text>
<text x="242.5" y="102.6">10</text>
<text x="242.5" y="107.7">15</text>
<text x="243.1" y="105.2">9</text>
<text x="266" y="102.6">5</text>
<text x="266" y="105.2">4</text>
<text x="266" y="107.7">2</text>
<text x="95.8" y="110.2">5</text>
<text x="108.5" y="110.2">2</text>
<text x="120.6" y="110.2">11</text>
<text x="133.3" y="110.2">14</text>
<text x="149.2" y="110.2">5</text>
<text x="161.9" y="110.2">2</text>
<text x="175.2" y="110.2">11</text>
<text x="187.9" y="110.2">14</text>
<text x="222.8" y="110.2">4</text>
<text x="222.8" y="112.8">5</text>
<text x="242.5" y="110.2">14</text>
<text x="266" y="110.2">3</text>
<text x="266" y="112.8">7</text>
<text x="278.7" y="110.2">1</text>
<text x="278.7" y="112.8">6</text>
<text x="102.6" y="115" transform="rotate(-90 102.6 115)">4</text>
<text x="128" y="115.6" transform="rotate(-90 128 115.6)">12</text>
<text x="156" y="115" transform="rotate(-90 156 115)">4</text>
<text x="182.6" y="115.6" transform="rotate(-90 182.6 115.6)">12</text>
<text x="233.4" y="118.8" transform="rotate(-90 233.4 118.8)">8</text>
<text x="69.6" y="154.4" transform="rotate(-90 69.6 154.4)">8</text>
<text x="58.3" y="157.2">2</text>
<text x="79.9" y="157.2">3</text>
<text x="58.3" y="162.3">5</text>
<text x="58.3" y="167.4">4</text>
<text x="79.9" y="162.3">7</text>
<text x="79.9" y="167.4">6</text>
<text x="139.4" y="165.8" transform="rotate(-90 139.4 165.8)">5</text>
<text x="69.6" y="172.2" transform="rotate(-90 69.6 172.2)">1</text>
<text x="127.6" y="168.7">1</text>
<text x="127.6" y="171.2">3</text>
<text x="127.6" y="173.7">6</text>
<text x="145.3" y="171.2">4</text>
<text x="139.4" y="178.5" transform="rotate(-90 139.4 178.5)">2</text>
</g>
<g font-size="1.4" fill="#006464">
<text x="254.2" y="85.3">R5</text>
<text x="254.2" y="87.1">2k</text>
<text x="265.3" y="88.4">FYS-3911BUHR-21</text>
<text x="63.5" y="94.7">R7</text>
<text x="254.2" y="90.1">R6</text>
<text x="254.2" y="95.5">R8</text>
<text x="254.2" y="92.2">2k</text>
<text x="36.5" y="99.3">R13</text>
<text x="83.5" y="98">R9</text>
<text x="112.7" y="98">R10</text>
<text x="140.9" y="97.3">R11</text>
<text x="170.6" y="96.7">R12</text>
<text x="253.7" y="101.8">R14</text>
<text x="254.2" y="97.3">2k</text>
<text x="253.7" y="106.9">R16</text>
<text x="254.2" y="103.6">2k</text>
<text x="205.2" y="108.2">R15</text>
<text x="253.7" y="112">R17</text>
<text x="254.2" y="108.7">2k</text>
<text x="254.2" y="113.8">2k</text>
<text x="253.7" y="117.1">R18</text>
<text x="254.2" y="118.8">2k</text>
<text x="21.6" y="149.3">R19</text>
<text x="21.6" y="160.8">R20</text>
</g>
<text font-size="1.1" fill="#006464" x="37.3" y="100.9">2k</text>
<g font-size=".7" fill="#840000">
<text x="270.4" y="101.7">F</text>
<text x="272.9" y="100.9">A</text>
<text x="275.2" y="101.7">B</text>
<text x="270.1" y="104.7">E</text>
<text x="272.4" y="105.5">D</text>
<text x="272.6" y="102.5">G</text>
<text x="274.9" y="104.7">C</text>
<text x="275.9" y="106.3">DP</text>
</g>
</svg>
